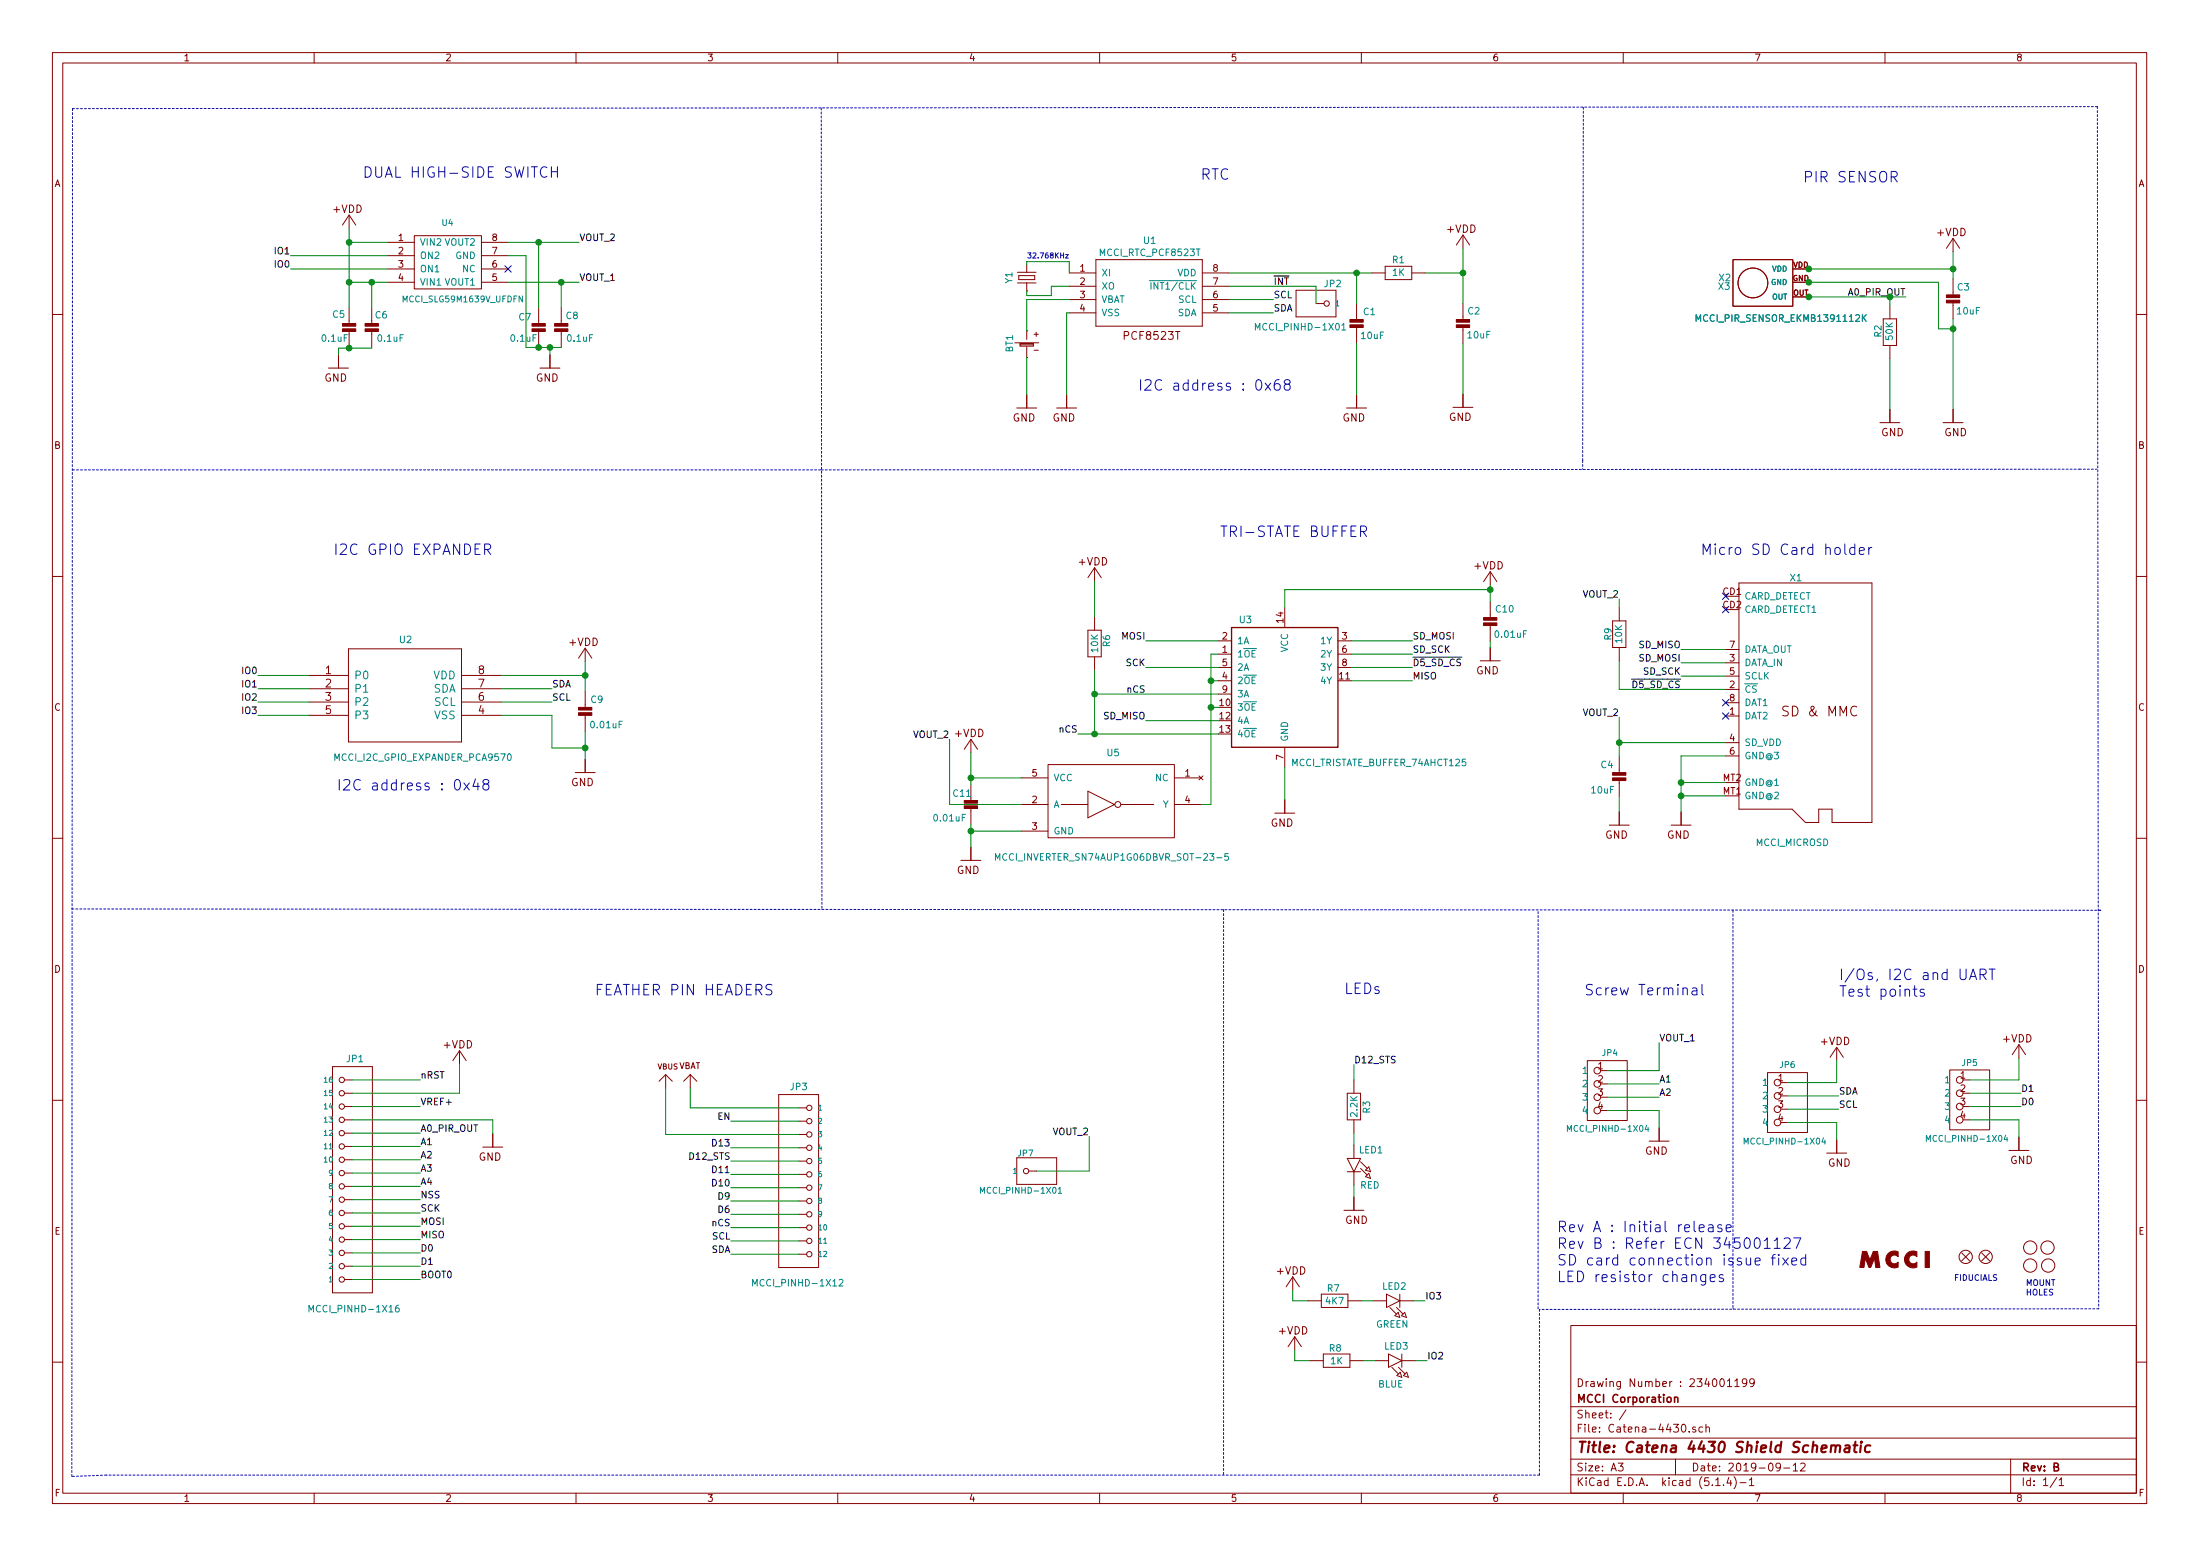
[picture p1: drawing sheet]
<svg xmlns="http://www.w3.org/2000/svg" width="420mm" height="297mm" viewBox="0 0 420 297" stroke-linecap="round" stroke-linejoin="round" font-family="sans-serif">
<g fill="none" stroke="#840000" stroke-width=".19">
<path d="M10 10h400v277h-400zM12 12h396v273.1h-396zM60 10v2M110 10v2M160 10v2M210 10v2M260 10v2M310 10v2M360 10v2M66.7 41.1v2.5M66.7 58.7v3.3M66.7 41.1l-1.3 1.9"/>
<path d="M66.7 41.1l1.2 1.9M71 58.7v3.3M74 53.9h5.1M74 51.3h5.1M74 46.3h5.1M74 48.8h5.1M79.1 45h12.8v10.2h-12.8zM91.9 53.9h5.1M91.9 51.3h5.1M91.9 46.3h5.1M91.9 48.8h5.1M102.9 58.7v3.3"/>
<path d="M107.2 58.7v3.3M194.3 54h3.6M194.3 52h3.6M194.6 52.6h3v.8h-3zM196.1 55.5h.1M196.1 50.5v1.5M196.1 54v1.5M204.2 52.1h5.1M204.2 54.6h5.1M204.2 57.2h5.1M204.2 59.7h5.1M209.3 49.6h20.3v12.7h-20.3z"/>
<path d="M229.6 52.1h5.1M229.6 54.6h5.1M229.6 57.2h5.1M229.6 59.7h5.1M247.5 55.4h7.6v5.1h-7.6zM251.3 57.9h1.6M259.1 57.9v3.4M262 52.1h2.5M264.5 50.8h5.1v2.6h-5.1zM269.6 52.1h2.6M279.4 44.9v2.5M279.4 57.9v3.4"/>
<path d="M279.4 44.9l-1.3 1.9M279.4 44.9l1.3 1.9M331 49.6h11.4v8.9h-11.4zM342.4 53.9h3M342.4 56.7h3M342.4 51.3h3M360.9 58.3v2.6M373 45.5v2.5M373 53.2v3.4M373 57.6v3.3M373 45.5l-1.3 1.9M373 45.5l1.3 1.9"/>
<path d="M10 60h2M62.7 70.3h3.8M64.6 67.7v2.6M66.7 63v3.3M71 63v3.3M102.9 63v3.3M103.1 70.3h3.8M105 67.7v2.6M107.2 63v3.3M193.8 65.4h4.6M194.2 77.9h3.8M194.8 65.6h2.6v.5h-2.6z"/>
<path d="M194.8 65.8h2.6M196.1 63.2h.1M196.1 68.2h.1M196.1 63.2v1.6M196.1 66.2v2M196.1 75.3v2.6M201.8 77.9h3.8M203.7 75.3v2.6M257.2 77.9h3.8M259.1 62.3v3.3M259.1 75.3v2.6M277.5 77.8h3.8"/>
<path d="M279.4 62.3v3.3M279.4 75.2v2.6M359.7 60.9h2.5v5h-2.5zM360.9 65.9v2.6M360.9 78.1v2.6M373 78.1v2.6M408 60h2M359 80.7h3.8M371.1 80.7h3.8M10 110h2M209 108.4v2.5M209 117.8v2.5"/>
<path d="M209 108.4l-1.2 1.9M209 108.4l1.3 1.9M245.4 116v3.8M284.6 109.1v2.6M284.6 114.8v3.3M284.6 119.2v3.3M284.6 109.1l-1.3 1.9M284.6 109.1l1.3 1.9M308 118.5h2.5v5.1h-2.5zM309.2 116v2.5M332.1 111.3h25.4v45.7h-7.6v-2.5h-2.6v2.5h-2.5l-2.5-2.5h-10.2zM408 110h2"/>
<path d="M58.9 128.9h7.6M58.9 131.5h7.6M58.9 134h7.6M58.9 136.6h7.6M66.5 123.9h21.6v17.7h-21.6zM88.1 128.9h7.7M88.1 131.5h7.7M88.1 134h7.7M88.1 136.6h7.7M111.8 123.7v2.6M111.8 132v3.3M111.8 136.3v3.3"/>
<path d="M111.8 123.7l-1.3 1.9M111.8 123.7l1.2 1.9M207.8 120.3h2.5v5.1h-2.5zM209 125.4v2.5M232.7 124.9h2.5M232.7 122.3h2.5M232.7 130h2.5M232.7 127.4h2.5M232.7 132.5h2.5M255.5 124.9h2.6M255.5 122.3h2.6M255.5 127.4h2.6"/>
<path d="M282.7 126.1h3.8M284.6 123.6v2.5M309.2 123.6v2.5M329.6 136.7h2.5M329.6 131.6h2.5M329.6 126.5h2.5M329.6 129.1h2.5M329.6 124h2.5M329.6 134.1h2.5M109.9 147.5h3.8M111.8 144.9v2.6M185.4 141.1v2.6"/>
<path d="M185.4 149.8v3.3M185.4 154.1v3.3M185.4 141.1l-1.3 1.9M185.4 141.1l1.3 1.9M195.1 153.6h5.1M195.1 148.5h5.1M195.1 158.7h5.1M200.2 146h24.1v13.9h-24.1zM202.7 153.6h5.1zM207.8 151v5.1zM207.8 151l5.1 2.6-5.1 2.5M214.1 153.6h6.2"/>
<path d="M224.3 153.6h5.1M224.3 148.5h5.1M229 148.1l.7 .8M229.7 148.1l-.7 .8M243.5 155.2h3.8M245.4 142.7v3.8M245.4 152.7v2.5M307.3 157.5h3.8M309.2 144.4v3.3M309.2 148.8v3.3M309.2 155v2.5M319.2 157.5h3.8"/>
<path d="M321.1 155v2.5M329.6 141.8h2.5M329.6 144.3h2.5M10 160h2M183.5 164.2h3.8M185.4 161.7v2.5M408 160h2M350.8 199.9v2.6M350.8 199.9l-1.3 1.9M350.8 199.9l1.2 1.9M385.6 199.4v2.6M385.6 199.4l-1.3 1.9"/>
<path d="M385.6 199.4l1.2 1.9M10 210h2M63.5 203.6h7.6v43.2h-7.6zM65.8 206.2h1.5M65.8 208.7h1.5M65.8 211.2h1.5M65.8 213.8h1.5M65.8 218.9h1.5M65.8 216.3h1.5M87.8 200.6v2.5M87.8 200.6l-1.3 1.9M87.8 200.6l1.2 1.9"/>
<path d="M92.2 219h3.8M94.1 216.4v2.6M127.1 205.1l-1.2 1.3M127.1 205.1v2.6M127.1 205.1l1.3 1.3M131.8 205.1l-1.2 1.3M131.8 205.1v2.6M131.8 205.1l1.3 1.3M148.7 209h7.6v33h-7.6zM152.5 211.5h1.6M152.5 214h1.6M152.5 216.6h1.6"/>
<path d="M152.5 219.1h1.6M257.3 208.7h2.5v5.1h-2.5zM258.6 206.2v2.5M258.6 213.8v2.5M258.6 218.6v2.5M303.1 202.5h7.7v11.4h-7.7zM305.7 204.4h1.3M305.7 206.9h1.3M305.7 209.5h1.3M305.7 212h1.3M315 217.8h3.8M316.9 215.3v2.5"/>
<path d="M337.6 204.8h7.6v11.4h-7.6zM340.1 206.7h1.3M340.1 209.2h1.3M340.1 211.7h1.3M340.1 214.3h1.3M350.8 217.6v2.5M372.4 204.3h7.6v11.4h-7.6zM374.9 206.2h1.3M374.9 208.7h1.3M374.9 211.2h1.3M374.9 213.8h1.3M383.7 219.6h3.8"/>
<path d="M385.6 217.1v2.5M408 210h2M65.8 221.4h1.5M65.8 239.2h1.5M65.8 236.6h1.5M65.8 234.1h1.5M65.8 231.6h1.5M65.8 229h1.5M65.8 226.5h1.5M65.8 223.9h1.5M152.5 234.4h1.6M152.5 236.9h1.6"/>
<path d="M152.5 239.4h1.6M152.5 221.7h1.6M152.5 224.2h1.6M152.5 226.7h1.6M152.5 229.3h1.6M152.5 231.8h1.6M194.2 221h7.6v5.1h-7.6zM196.5 223.6h1.5M256.7 231h3.8M257.3 221.1h2.5l-1.2 2.6zM257.3 223.7h2.5M258.6 223.7v2.5"/>
<path d="M258.6 228.5v2.5M259.8 221.8l1.3 1.2M259.8 223l1.3 1.3M260.8 223.4l.6-.7 .3 1zM260.8 224.6l.6-.6 .3 1zM348.9 220.1h3.8M374.6 239.2l1.6 1.5M376.2 239.2l-1.6 1.5M378.5 239.2l1.5 1.5M380 239.2l-1.5 1.5M65.8 244.3h1.5M65.8 241.7h1.5"/>
<path d="M246.9 243.7v2.6M246.9 243.7l-1.3 2M246.9 243.7l1.3 2M247.3 255.2v2.5M247.3 255.2l-1.3 1.9M247.3 255.2l1.2 1.9M249.8 248.3h2.5M250.2 259.8h2.5M252.3 247.1h5.1v2.5h-5.1zM252.7 258.5h5.1v2.5h-5.1zM257.4 248.3h2.6M257.8 259.8h2.5"/>
<path d="M262.3 248.3h2.5M262.6 259.8h2.6M264.8 247.1l2.5 1.2-2.5 1.3zM265.2 258.5l2.5 1.3-2.5 1.2zM265.4 249.6l1.3 1.3M266.4 251.2l.6-.7 .3 1zM266.7 249.6l1.3 1.3M267.3 248.3h2.6M267.3 247.1v2.5M267.6 251.2l.7-.7 .3 1zM267.7 259.8h2.6M267.7 258.5v2.5"/>
<path d="M300 253h108v32.1h-108zM10 260h2M265.8 261l1.3 1.3M266.8 262.6l.6-.6 .3 .9zM267.1 261l1.3 1.3M268 262.6l.7-.6 .3 .9zM300 278.5h108M300 274.5h108M300 268.5h108M309 279.3h1l-.5 .6 .4 .1v.7l-.2 .1-.7-.1M310.5 269.1l-1.2 2M320 278.5v3"/>
<path d="M322.6 273.3v.1M323.8 272.5a.37 .37 0 0 0-.6 .1l.1 .2 .5 .2 .1 .1-.2 .3-.5-.1M325.2 272.5l-.5-.1-.2 .3v.6l.2 .1 .5-.1M325.8 272.5h.1a.37 .37 0 0 1 .6 .1v.8M325.8 271.9v1.5M329.9 263.6l.4-.4v1.5M329.9 264.7h.8M331.3 263.6l.4-.4v1.5M331.3 264.7h.9M333.6 263.8l-.3 .3h-.3l-.3-.3 .2-.5 .4-.1 .2 .2a1.13 1.13 0 0 1-.2 1.2l-.4 .1M335 263.8l-.3 .3h-.3l-.2-.3 .1-.5 .4-.1 .2 .2a1.19 1.19 0 0 1-.2 1.2l-.4 .1M340 279.9l-.2 .3h-.5l-.1-.3 .1-.5 .5-.1 .2 .2a1.19 1.19 0 0 1-.2 1.2l-.5 .1"/>
<path d="M342.5 279.7l.4-.4v1.5M343.9 279.5l.5-.2 .3 .2 .1 .2-1 1.1h1M384 278.5v6.6M408 260h2M60 285.1v1.9M110 285.1v1.9M160 285.1v1.9M210 285.1v1.9M260 285.1v1.9M300 281.5h108M310 285.1v1.9M327.7 283.6h.8"/>
<path d="M329.2 283.5v.1M330.2 282l-.4 1.1h.9M330.5 282.6v1M331.2 281.9a1.71 1.71 0 0 1 0 2.3M332.3 283h1.2M334.1 282.5l.4-.4v1.5M334.1 283.6h.8M340.7 280.2h1.1M342.5 280.8h.8M360 285.1v1.9M392.8 282l-1.3 2M393.2 282.5l.5-.4v1.5"/>
<path d="M393.2 283.6h.9"/>
<circle cx="253.4" cy="57.9" r=".51"/>
<circle cx="334.8" cy="54" r="2.84"/>
<circle cx="213.5" cy="153.6" r=".56"/>
<circle cx="65.3" cy="211.2" r=".51"/>
<circle cx="65.3" cy="206.2" r=".51"/>
<circle cx="65.3" cy="208.7" r=".51"/>
<circle cx="65.3" cy="213.8" r=".51"/>
<circle cx="65.3" cy="216.3" r=".51"/>
<circle cx="65.3" cy="218.9" r=".51"/>
<circle cx="154.6" cy="211.5" r=".51"/>
<circle cx="154.6" cy="214" r=".51"/>
<circle cx="154.6" cy="216.6" r=".51"/>
<circle cx="154.6" cy="219.1" r=".51"/>
<circle cx="305.1" cy="212" r=".63"/>
<circle cx="305.1" cy="209.5" r=".63"/>
<circle cx="305.1" cy="204.4" r=".63"/>
<circle cx="305.1" cy="206.9" r=".63"/>
<circle cx="339.5" cy="206.7" r=".63"/>
<circle cx="339.5" cy="209.2" r=".63"/>
<circle cx="339.5" cy="211.7" r=".63"/>
<circle cx="339.5" cy="214.3" r=".63"/>
<circle cx="374.3" cy="206.2" r=".63"/>
<circle cx="374.3" cy="211.2" r=".63"/>
<circle cx="374.3" cy="208.7" r=".63"/>
<circle cx="374.3" cy="213.8" r=".63"/>
<circle cx="65.3" cy="221.4" r=".51"/>
<circle cx="65.3" cy="236.6" r=".51"/>
<circle cx="65.3" cy="231.6" r=".51"/>
<circle cx="65.3" cy="239.2" r=".51"/>
<circle cx="65.3" cy="223.9" r=".51"/>
<circle cx="65.3" cy="234.1" r=".51"/>
<circle cx="65.3" cy="229" r=".51"/>
<circle cx="65.3" cy="226.5" r=".51"/>
<circle cx="154.6" cy="234.4" r=".51"/>
<circle cx="154.6" cy="229.3" r=".51"/>
<circle cx="154.6" cy="224.2" r=".51"/>
<circle cx="154.6" cy="236.9" r=".51"/>
<circle cx="154.6" cy="239.4" r=".51"/>
<circle cx="154.6" cy="226.7" r=".51"/>
<circle cx="154.6" cy="221.7" r=".51"/>
<circle cx="154.6" cy="231.8" r=".51"/>
<circle cx="196" cy="223.6" r=".51"/>
<circle cx="375.4" cy="239.9" r="1.27"/>
<circle cx="379.2" cy="239.9" r="1.27"/>
<circle cx="387.7" cy="238.2" r="1.27"/>
<circle cx="391" cy="238.2" r="1.27"/>
<circle cx="65.3" cy="244.3" r=".51"/>
<circle cx="65.3" cy="241.7" r=".51"/>
<circle cx="387.7" cy="241.6" r="1.27"/>
<circle cx="391.2" cy="241.6" r="1.27"/>
</g>
<path d="M349.8 276.1l.3-.2 .4 .1v1.2M350.6 276.2a.47 .47 0 0 1 .4-.3 .47 .47 0 0 1 .5 .3l-.2 1M352.4 276h.8l-.1 1.2M353.2 276.4l-.6 .1a.4 .4 0 0 0-.4 .3 .4 .4 0 0 0 .3 .4l.7-.1M354 275.9h.7M354.4 275.2l-.3 1.7 .1 .2 .4 .1M355.4 275.9l-.2 1.3M355.5 275.2l-.1 .1 .1 .1v-.2v.2M357.2 276a.68 .68 0 0 0-1 .3v.7l.3 .2 .6-.1" fill="none" stroke="#840000" stroke-width=".41"/>
<path d="M319.8 266.8h.1a.37 .37 0 0 1 .5 .1v.8M319.8 266.7v1" fill="none" stroke="#840000" stroke-width=".3"/>
<g fill="none" stroke="#008484" stroke-width=".19">
<path d="M219.5 53.6h1.9M219.8 53.9v1.3M239.8 63v-1.3l.4 .9 .4-.9v1.3M256.3 62.1l.3-.4v1.3M256.3 63h.7M323.9 61.4v-1.3l.5 .9 .4-.9v1.3M355.9 60.6l.5 .8M356.4 60.1l-.7 .7M190.1 164.2v-1.2l.4 .9 .5-.9v1.2M234.6 163h-.6l-.1 .6 .2-.2 .5 .2v.5l-.2 .1-.5-.1M299.3 216v-1.2l.4 .9 .4-.9v1.2M314.5 214.8l-.3 .8h.7"/>
<path d="M314.8 215.2v.8M333.1 218.4v-1.1l.4 .8 .4-.8v1.1M348.2 217.2l-.2 .8h.7M348.5 217.6v.8M367.9 217.9v-1.2l.4 .9 .4-.9v1.2M383 216.7l-.2 .8h.7M383.3 217.1v.8M157.3 237.3h.6M187.2 227.8v-1.1l.4 .8 .4-.8v1.1M202.1 227l.3-.3v1.1M202.1 227.8h.7M59 250.5v-1.3l.4 .9 .5-.9v1.3"/>
<path d="M76.1 249.2h-.2a.79 .79 0 0 0-.1 1.3l.4-.2v-.5l-.4-.1-.3 .2M143.7 245.5v-1.3l.5 .9 .4-.9v1.3M160.2 244.4l.5-.2 .3 .4-.8 .9h.8"/>
</g>
<g fill="#840000" stroke="#840000" stroke-width=".19">
<path d="M367.7 238.9h.8v3.1h-.8z"/>
<path d="M364.2 239.3a1.66 1.66 0 0 1 1.8-.4l.1 .1v.9a.85 .85 0 0 0-1.2-.2 .85 .85 0 0 0-.2 1.2l.3 .3a.83 .83 0 0 0 1.1-.3v1a1.64 1.64 0 0 1-2-.5 1.64 1.64 0 0 1 .1-2.1z"/>
<path d="M360.6 239.3a1.68 1.68 0 0 1 1.9-.3v.9a.85 .85 0 0 0-1.3-.1 .85 .85 0 0 0 .1 1.3l.1 .1a.83 .83 0 0 0 1.1-.3v1a1.64 1.64 0 0 1-2-.5 1.64 1.64 0 0 1 .1-2.1z"/>
<path d="M355.7 238.9h.8l.6 1.6 .7-1.6h.8l.4 3.1h-.8l-.2-1.8-.7 1.7-.4 .1-.7-1.8-.2 1.7h-.8z"/>
<path d="M371.7 57.3h2.6v.5h-2.6z"/>
<path d="M371.7 56.3h2.6v.5h-2.6z"/>
<path d="M65.4 62.8h2.5v.5h-2.5z"/>
<path d="M65.4 61.8h2.5v.5h-2.5z"/>
<path d="M257.8 62h2.5v.5h-2.5z"/>
<path d="M257.8 61h2.5v.5h-2.5z"/>
<path d="M101.6 62.8h2.5v.5h-2.5z"/>
<path d="M101.6 61.8h2.5v.5h-2.5z"/>
<path d="M105.9 62.8h2.6v.5h-2.6z"/>
<path d="M105.9 61.8h2.6v.5h-2.6z"/>
<path d="M283.3 118.9h2.6v.5h-2.6z"/>
<path d="M283.3 117.9h2.6v.5h-2.6z"/>
<path d="M69.7 62.8h2.6v.5h-2.6z"/>
<path d="M69.7 61.8h2.6v.5h-2.6z"/>
<path d="M110.5 136.1h2.5v.5h-2.5z"/>
<path d="M110.5 135h2.5v.5h-2.5z"/>
<path d="M308 148.5h2.5v.5h-2.5z"/>
<path d="M308 147.5h2.5v.5h-2.5z"/>
<path d="M278.1 62h2.6v.5h-2.6z"/>
<path d="M278.1 61h2.6v.5h-2.6z"/>
<path d="M184.1 153.8h2.6v.5h-2.6z"/>
<path d="M184.1 152.8h2.6v.5h-2.6z"/>
</g>
<path d="M235.2 119.8h20.3v22.9h-20.3z" fill="none" stroke="#840000" stroke-width=".25"/>
<g fill="none" stroke="#0000c2" stroke-width=".19" stroke-dasharray=".4 .4">
<path d="M13.8 20.7h2.1M13.8 32.5v-11.8M16.1 20.7l384.5-.3M156.8 20.6l.2 152.8M302.4 20.5l-.1 67.4M400.6 20.4l.2 229.4M13.8 89.7h143M156.8 89.7l240.3-.1M302.3 87.9v1.7M397.1 89.6h3.3M13.7 173.5l387.5 .3M233.7 173.6v107.9"/>
<path d="M331 173.8v76M401.2 173.8h-.4M293.8 249.8v-76M294 250v31.6M331 249.8h.1M400.8 249.8l-106.8 .2M13.7 281.8l.1-249.3M20.3 281.6l-6.6 .2M294 281.6h-273.7"/>
</g>
<g fill="none" stroke="#008400" stroke-width=".19">
<path d="M55.5 51.3h18.5M55.5 48.8h18.5M66.7 53.9h7.3M66.7 46.3h7.3M66.7 43.6v15.1M71 53.9v4.8M97 48.8h3.5v17.5h6.7M97 53.9h13.6M97 46.3h13.6M102.9 46.3v12.4M107.2 53.9v4.8M196.1 50.5v-.6h8.1v2.2"/>
<path d="M204.2 57.2h-8.1v6M204.2 59.7h-.5v15.6M204.2 54.6h-3.4v1.8h-4.7v-.9M234.7 57.2h8.5M234.7 52.1h27.3M234.7 59.7h8.5M234.7 54.6h16.6v3.3M259.1 52.1v5.8M272.2 52.1h7.2M279.4 47.4v10.5M345.4 51.3h27.6M345.4 56.7h18.6"/>
<path d="M345.4 53.9h24.8v8.9h2.8M360.9 56.7v1.6M373 48v5.2M66.7 66.3v.2M71 66.3v.2h-6.4v1.2M105 66.3v1.4M196.1 68.2v7.1M259.1 65.6v9.7M279.4 65.6v9.6M360.9 68.5v9.6M373 60.9v17.2M209 110.9v6.9"/>
<path d="M284.6 112.6h-39.2v3.4M284.6 111.7v3.1M309.2 114.3v1.7M49.3 131.5h9.6M49.3 128.9h9.6M49.3 134h9.6M49.3 136.6h9.6M95.8 131.5h9.6M95.8 128.9h16M95.8 134h9.6M95.8 136.6h9.6v6.2h6.4M111.8 126.3v5.7"/>
<path d="M111.8 139.6v5.3M209 127.9v12.2M209 132.5h23.7M218.8 127.4h13.9M218.8 137.6h13.9M218.8 122.3h13.9M231.3 130h1.4M231.3 135h1.4M232.7 124.9h-1.4v28.7h-1.9M258.1 124.9h11.6M258.1 127.4h11.6M258.1 122.3h11.6"/>
<path d="M258.1 130h11.6M284.6 122.5v1.1M309.2 126.1v5.5h20.4M309.2 136.9v7.5M321.1 126.5h8.5M321.1 124h8.5M321.1 129.1h8.5M181.4 141.1v12.5h13.7M185.4 158.7h9.7M185.4 143.7v6.1M185.4 157.4v4.3M185.4 148.5h9.7"/>
<path d="M205.9 140.1h26.8M245.4 146.5v6.2M309.2 152.1v2.9M309.2 141.8h20.4M321.1 149.4h8.5M321.1 151.9h8.5M329.6 144.3h-8.5v10.7M316.9 199v5.4h-9.9M67.3 213.8h26.8v2.6M67.3 211.2h13M67.3 206.2h13M67.3 218.9h13"/>
<path d="M67.3 216.3h13M87.8 203.1v5.6h-20.5M127.1 207.7v8.9h25.4M131.8 207.7v3.8h20.7M139.6 214h12.9M139.6 219.1h12.9M208 217v6.6h-10M258.6 203.2v3M258.6 216.3v2.3M307 212h9.9v3.3M307 206.9h9.9M307 209.5h9.9"/>
<path d="M341.4 214.3h9.4v3.3M341.4 211.7h9.8M341.4 209.2h9.8M350.8 202.5v4.2h-9.4M376.2 208.7h9.8M376.2 213.8h9.4v3.3M376.2 211.2h9.8M385.6 202v4.2h-9.4M67.3 226.5h13M67.3 239.2h13M67.3 236.6h13M67.3 234.1h13"/>
<path d="M67.3 231.6h13M67.3 229h13M67.3 223.9h13M67.3 221.4h13M139.6 221.7h12.9M139.6 224.2h12.9M139.6 226.7h12.9M139.6 229.3h12.9M139.6 231.8h12.9M139.6 234.4h12.9M139.6 236.9h12.9M139.6 239.4h12.9"/>
<path d="M258.6 226.2v2.3M67.3 244.3h13M67.3 241.7h13M246.9 246.3v2h2.9M247.3 257.7v2.1h2.9M260 248.3h2.3M260.3 259.8h2.3M269.9 248.3h2.3M270.3 259.8h2.2"/>
</g>
<g fill="none" stroke="#0000c2" stroke-width=".19">
<path d="M105.3 31.8v2M105.3 32.8h1.2M106.5 31.8v2M203.5 48.6h.5l-.5 .7h.5M241.6 73.1l1.1 1.4M242.7 73.1l-1.1 1.4M244.3 72.5a.8 .8 0 0 0-.9 .8v.8l.1 .3 .6 .1 .4-.4v-.5l-.4-.4h-.4l-.3 .4M245.6 73.3l-.3-.3 .1-.3 .2-.2 .6 .1 .2 .3-.1 .2-.3 .2-.5 .1-.2 .3v.4l.3 .4h.4l.3-.2a.67 .67 0 0 0-.1-.9l-.2-.1M92.6 104.9h.7a.54 .54 0 0 0 .4-.5 .54 .54 0 0 0-.4-.6h-.7v2.1M93 104.9l.7 1M259.8 101.5h.8a.54 .54 0 0 0 .4-.6 .54 .54 0 0 0-.4-.5h-.8v2M260.3 101.5l.7 .9"/>
<path d="M325.3 105.9v-2.1l.7 1.5 .6-1.5v2.1M327.6 103.8l-.1 .1h.2l-.1-.1v.2M327.6 104.5v1.4M357.5 104.5l-.4 .1-.2 .3M88.6 149.5l1 1.3M89.6 149.5l-1 1.3M90.8 148.7l-.5 1.4h1.3M91.3 149.5v1.3M92.6 149.7l-.4-.4 .1-.3 .3-.2 .6 .1 .2 .3-.1 .3-.3 .2h-.6l-.2 .3v.4l.4 .4h.4l.3-.2a.67 .67 0 0 0-.1-.9h-.2M147.4 188l-.3-.1-.6 .1a.46 .46 0 0 0-.2 .5 .46 .46 0 0 0 .4 .4 .73 .73 0 0 1 .7 .4l-.1 .4-.3 .2-.7-.1M323.2 188.7l.2-.1 .6 .1 .1 1.2M324.1 189.1l-.7 .1a.39 .39 0 0 0-.3 .3 .39 .39 0 0 0 .3 .4l.7-.1"/>
<path d="M325 187.9v1.7l.3 .3M365.4 188.8h.7M365.7 188.2v1.7v.2l.4 .1M367.5 188.9l-.2-.1-.5 .1-.1 .2 .1 .3a.63 .63 0 0 1 .8 .5l-.3 .3-.6-.1M376.1 187l.7-2 .7 2M376.4 186.4h.9M378.2 186h.7a.53 .53 0 0 0 .4-.5 .53 .53 0 0 0-.4-.5h-.7v2M378.6 186l.7 1M379.9 185h1.1M380.5 185v2M324.5 234.5l1-.2-.1-.4-.6-.1-.3 .3 .1 .9 .2 .1 .6-.1M326.3 233.9l.2-.1 .6 .1 .1 1.2"/>
<path d="M327.2 234.3l-.7 .1a.39 .39 0 0 0-.3 .4 .39 .39 0 0 0 .3 .3l.7-.1M328.8 233.9l-.2-.1-.5 .1-.1 .2 .1 .3a.63 .63 0 0 1 .8 .4l-.3 .3-.6-.1M329.7 234.5l.9-.2-.1-.4-.6-.1-.2 .3 .1 .9 .1 .1 .6-.1M336.9 236.9l.6-.6v2M336.9 238.3h1.2M338.8 236.9l.6-.6v2M338.8 238.3h1.2M339 239.5l-.3 .1-.1 .2v1.7M339.7 239.5l-.1 .1h.2l-.1-.1v.2M340.7 236.5l.3-.2h.5l.3 .2 .1 .4-.1 .3-1.1 1.1h1.2M342.6 236.3h1.3l-.8 2M344.9 239.5v2"/>
<path d="M325.8 243.3v1.6a.56 .56 0 0 1-.9 .3M325.8 243.4l-.6-.1-.4 .4v.6l.2 .3 .2 .1 .6-.1M326.6 244l1-.2-.1-.4-.6-.1-.3 .3 .1 1 .2 .1 .6-.1M329.1 243.4a.48 .48 0 0 0-.8 .2l.1 .3a.63 .63 0 0 1 .8 .5l-.3 .3-.6-.1M338.3 240.1h.7M339.7 240.1v1.4M340.5 240.1l1 1.4M341.5 240.1l-1 1.4M342.2 240.8l.9-.2v-.4l-.6-.1-.3 .3 .1 1 .2 .1 .6-.1M344.9 240.2l-.6-.1-.4 .4v.6l.2 .3 .2 .1 .6-.1"/>
</g>
<g fill="#008400" stroke="#008400" stroke-width=".25">
<circle cx="259.1" cy="52.1" r=".51"/>
<circle cx="185.4" cy="148.5" r=".51"/>
<circle cx="185.4" cy="158.7" r=".51"/>
<circle cx="71" cy="53.9" r=".51"/>
<circle cx="373" cy="51.3" r=".51"/>
<circle cx="66.7" cy="53.9" r=".51"/>
<circle cx="209" cy="140.1" r=".51"/>
<circle cx="66.7" cy="66.5" r=".51"/>
<circle cx="111.8" cy="128.9" r=".51"/>
<circle cx="373" cy="62.8" r=".51"/>
<circle cx="209" cy="132.5" r=".51"/>
<circle cx="345.4" cy="53.9" r=".51"/>
<circle cx="345.4" cy="56.7" r=".51"/>
<circle cx="345.4" cy="51.3" r=".51"/>
<circle cx="321.1" cy="149.4" r=".51"/>
<circle cx="107.2" cy="53.9" r=".51"/>
<circle cx="321.1" cy="151.9" r=".51"/>
<circle cx="102.9" cy="46.3" r=".51"/>
<circle cx="309.2" cy="141.8" r=".51"/>
<circle cx="284.6" cy="112.6" r=".51"/>
<circle cx="111.8" cy="142.8" r=".51"/>
<circle cx="231.3" cy="135" r=".51"/>
<circle cx="105" cy="66.3" r=".51"/>
<circle cx="102.9" cy="66.3" r=".51"/>
<circle cx="66.7" cy="46.3" r=".51"/>
<circle cx="279.4" cy="52.1" r=".51"/>
<circle cx="231.3" cy="130" r=".51"/>
</g>
<path d="M96.4 50.7l1.2 1.3M97.6 50.7l-1.2 1.3M329 113.2l1.2 1.2M329 115.8l1.2 1.2M330.2 113.2l-1.2 1.2M330.2 115.8l-1.2 1.2M329 136.1l1.2 1.2M329 133.5l1.2 1.3M330.2 136.1l-1.2 1.2M330.2 133.5l-1.2 1.3" fill="none" stroke="#000084" stroke-width=".19"/>
<g font-size="2.8" fill="#0000c2">
<text x="69.2" y="33.9">DUAL HIGH-SIDE SWITCH</text>
<text x="229.2" y="34.3">RTC</text>
<text x="344.3" y="34.8">PIR SENSOR</text>
<text x="217.3" y="74.6">I2C address : 0x68</text>
<text x="63.6" y="106">I2C GPIO EXPANDER</text>
<text x="232.9" y="102.5">TRI-STATE BUFFER</text>
<text x="329.2" y="106">Micro SD Card holder</text>
<text x="64.3" y="150.9">I2C address : 0x48</text>
<text x="113.5" y="190">FEATHER PIN HEADERS</text>
<text x="256.7" y="189.8">LEDs</text>
<text x="302.5" y="190">Screw Terminal</text>
<text x="351.2" y="187.1">I/Os, I2C and UART</text>
<text x="351.2" y="190.3">Test points</text>
<text x="297.3" y="235.2">Rev A : Initial release</text>
<text x="297.3" y="238.4">Rev B : Refer ECN 345001127</text>
<text x="297.3" y="241.6">SD card connection issue fixed</text>
<text x="297.3" y="244.8">LED resistor changes</text>
</g>
<text font-size="2.8" fill="#840000" x="301" y="277.3">Title: Catena 4430 Shield Schematic</text>
<text font-size="2.6" fill="#840000" x="341" y="136.7">SD &amp; MMC</text>
<g font-size="2.1" fill="#840000">
<text x="214.9" y="64.9">PCF8523T</text>
<text x="62.2" y="128.7">1</text>
<text x="62.2" y="131.2">2</text>
<text x="91.4" y="131.2">7</text>
<text x="91.4" y="128.7">8</text>
<text x="62.2" y="133.8">3</text>
<text x="62.2" y="136.3">5</text>
<text x="91.4" y="136.3">4</text>
<text x="91.4" y="133.8">6</text>
<text x="301" y="267.8">MCCI Corporation</text>
<text x="301" y="264.8">Drawing Number : 234001199</text>
<text x="301" y="273.5">File: Catena-4430.sch</text>
<text x="301" y="270.8">Sheet: /</text>
<text x="301" y="280.9">Size: A3</text>
<text x="323" y="280.9">Date: 2019-09-12</text>
<text x="386" y="280.9">Rev: B</text>
<text x="301" y="283.7">KiCad E.D.A. kicad (5.1.4)-1</text>
<text x="386" y="283.7">Id: 1/1</text>
</g>
<g font-size="2.1" fill="#008484">
<text x="67.6" y="129.7">P0</text>
<text x="82.7" y="129.7">VDD</text>
<text x="67.6" y="132.2">P1</text>
<text x="67.6" y="134.8">P2</text>
<text x="67.6" y="137.3">P3</text>
<text x="82.7" y="132.2">SDA</text>
<text x="83" y="137.3">VSS</text>
<text x="83" y="134.8">SCL</text>
</g>
<g font-size="2" fill="#840000">
<text x="63.7" y="40.6">+VDD</text>
<text x="276.4" y="44.4">+VDD</text>
<text x="370" y="45.1">+VDD</text>
<text x="62" y="72.9">GND</text>
<text x="102.3" y="72.9">GND</text>
<text x="193.4" y="80.5">GND</text>
<text x="201" y="80.5">GND</text>
<text x="256.4" y="80.5">GND</text>
<text x="276.7" y="80.4">GND</text>
<text x="359.3" y="83.3">GND</text>
<text x="371.3" y="83.3">GND</text>
<text x="206" y="107.9">+VDD</text>
<text x="281.6" y="108.7">+VDD</text>
<text x="108.8" y="123.3">+VDD</text>
<text x="281.9" y="128.7">GND</text>
<text x="109.1" y="150.1">GND</text>
<text x="242.7" y="157.8">GND</text>
<text x="306.6" y="160.1">GND</text>
<text x="318.4" y="160.1">GND</text>
<text x="182.7" y="166.8">GND</text>
<text x="84.8" y="200.1">+VDD</text>
<text x="347.8" y="199.5">+VDD</text>
<text x="382.6" y="199">+VDD</text>
<text x="91.4" y="221.6">GND</text>
<text x="314.2" y="220.4">GND</text>
<text x="349.1" y="222.7">GND</text>
<text x="383.9" y="222.2">GND</text>
<text x="256.9" y="233.6">GND</text>
<text x="243.9" y="243.3">+VDD</text>
<text x="244.3" y="254.7">+VDD</text>
</g>
<g font-size="1.8" fill="#840000">
<text x="35" y="11.7">1</text>
<text x="85" y="11.7">2</text>
<text x="135" y="11.7">3</text>
<text x="185" y="11.7">4</text>
<text x="235" y="11.7">5</text>
<text x="285" y="11.7">6</text>
<text x="335" y="11.7">7</text>
<text x="385" y="11.7">8</text>
<text x="10.4" y="35.7">A</text>
<text x="408.4" y="35.7">A</text>
<text x="76.1" y="46">1</text>
<text x="94" y="46">8</text>
<text x="76.1" y="48.6">2</text>
<text x="76.1" y="51.1">3</text>
<text x="76.1" y="53.6">4</text>
<text x="94" y="53.6">5</text>
<text x="94" y="51.1">6</text>
<text x="94" y="48.6">7</text>
<text x="206.3" y="51.9">1</text>
<text x="231.7" y="51.9">8</text>
<text x="206.3" y="54.4">2</text>
<text x="206.3" y="56.9">3</text>
<text x="206.3" y="59.5">4</text>
<text x="231.7" y="59.5">5</text>
<text x="231.7" y="56.9">6</text>
<text x="231.7" y="54.4">7</text>
<text x="10.4" y="85.7">B</text>
<text x="408.4" y="85.7">B</text>
<text x="329.1" y="113.6">CD1</text>
<text x="245.1" y="118.9" transform="rotate(-90 245.1 118.9)">14</text>
<text x="329.1" y="116.1">CD2</text>
<text x="233.5" y="124.6">1</text>
<text x="233.5" y="122.1">2</text>
<text x="256.3" y="122.1">3</text>
<text x="256.3" y="124.6">6</text>
<text x="330.4" y="123.7">7</text>
<text x="233.5" y="129.7">4</text>
<text x="233.5" y="127.2">5</text>
<text x="255.8" y="129.7">11</text>
<text x="256.3" y="127.2">8</text>
<text x="330.4" y="131.4">2</text>
<text x="330.4" y="126.3">3</text>
<text x="330.4" y="128.8">5</text>
<text x="10.4" y="135.7">C</text>
<text x="233" y="134.8">10</text>
<text x="233" y="137.3">12</text>
<text x="233.5" y="132.2">9</text>
<text x="330.4" y="136.4">1</text>
<text x="330.4" y="133.9">8</text>
<text x="408.4" y="135.7">C</text>
<text x="233" y="139.9">13</text>
<text x="330.4" y="141.5">4</text>
<text x="197.1" y="148.2">5</text>
<text x="226.3" y="148.2">1</text>
<text x="245.1" y="145" transform="rotate(-90 245.1 145)">7</text>
<text x="329.1" y="149.1">MT2</text>
<text x="330.4" y="144.1">6</text>
<text x="197.1" y="153.3">2</text>
<text x="226.3" y="153.3">4</text>
<text x="329.1" y="151.7">MT1</text>
<text x="197.1" y="158.4">3</text>
<text x="10.4" y="185.7">D</text>
<text x="408.4" y="185.7">D</text>
<text x="305.2" y="204.1">1</text>
<text x="305.2" y="206.7">2</text>
<text x="305.2" y="209.2">3</text>
<text x="339.6" y="206.4">1</text>
<text x="339.6" y="209">2</text>
<text x="374.4" y="205.9">1</text>
<text x="374.4" y="208.4">2</text>
<text x="305.2" y="211.7">4</text>
<text x="339.6" y="211.5">3</text>
<text x="339.6" y="214">4</text>
<text x="374.4" y="211">3</text>
<text x="374.4" y="213.5">4</text>
<text x="10.4" y="235.7">E</text>
<text x="408.4" y="235.7">E</text>
<text x="10.5" y="285.7">F</text>
<text x="35" y="286.7">1</text>
<text x="85" y="286.7">2</text>
<text x="135" y="286.7">3</text>
<text x="185" y="286.7">4</text>
<text x="235" y="286.7">5</text>
<text x="285" y="286.7">6</text>
<text x="335" y="286.7">7</text>
<text x="385" y="286.7">8</text>
<text x="408.5" y="285.7">F</text>
</g>
<g font-size="1.8" fill="#008484">
<text x="80.1" y="46.9">VIN2 VOUT2</text>
<text x="218.5" y="46.6">U1</text>
<text x="80.1" y="49.4">ON2</text>
<text x="80.1" y="52">ON1</text>
<text x="87" y="49.4">GND</text>
<text x="88.4" y="52">NC</text>
<text x="210.3" y="48.9">MCCI_RTC_PCF8523T</text>
<text x="210.3" y="52.7">XI</text>
<text x="224.9" y="52.7">VDD</text>
<text x="266" y="50.3">R1</text>
<text x="266" y="52.7">1K</text>
<text x="328.3" y="53.7">X2</text>
<text x="80.1" y="54.5">VIN1 VOUT1</text>
<text x="193.3" y="54.1" transform="rotate(-90 193.3 54.1)">Y1</text>
<text x="210.3" y="55.3">XO</text>
<text x="210.3" y="57.8">VBAT</text>
<text x="220.6" y="55.3">INT1/CLK</text>
<text x="225.1" y="57.8">SCL</text>
<text x="253" y="54.8">JP2</text>
<text x="328.2" y="55.3">X3</text>
<text x="373.9" y="55.5">C3</text>
<text x="61.6" y="65.2">0.1uF</text>
<text x="63.6" y="60.7">C5</text>
<text x="71.7" y="60.8">C6</text>
<text x="72.3" y="65.2">0.1uF</text>
<text x="97.7" y="65.2">0.1uF</text>
<text x="99.1" y="61.2">C7</text>
<text x="108.2" y="60.9">C8</text>
<text x="108.5" y="65.2">0.1uF</text>
<text x="210.3" y="60.4">VSS</text>
<text x="224.9" y="60.4">SDA</text>
<text x="240.5" y="63.1">MCCI_PINHD-1X01</text>
<text x="260" y="64.7">10uF</text>
<text x="260.4" y="60.2">C1</text>
<text x="280.4" y="60">C2</text>
<text x="280.4" y="64.6">10uF</text>
<text x="324.5" y="61.4">MCCI_PIR_SENSOR_EKMB1391112K</text>
<text x="359.3" y="64.3" transform="rotate(-90 359.3 64.3)">R2</text>
<text x="361.5" y="64.9" transform="rotate(-90 361.5 64.9)">50K</text>
<text x="373.9" y="60">10uF</text>
<text x="193.5" y="67.2" transform="rotate(-90 193.5 67.2)">BT1</text>
<text x="341.9" y="111">X1</text>
<text x="236.8" y="119">U3</text>
<text x="285.8" y="116.9">C10</text>
<text x="333.1" y="114.5">CARD_DETECT</text>
<text x="333.1" y="117">CARD_DETECT1</text>
<text x="76.4" y="122.8">U2</text>
<text x="209.7" y="124.5" transform="rotate(-90 209.7 124.5)">10K</text>
<text x="212" y="123.5" transform="rotate(-90 212 123.5)">R6</text>
<text x="236.2" y="125.5">1OE</text>
<text x="236.2" y="123">1A</text>
<text x="246" y="124.5" transform="rotate(-90 246 124.5)">VCC</text>
<text x="252.3" y="123">1Y</text>
<text x="252.3" y="125.5">2Y</text>
<text x="285.7" y="121.8">0.01uF</text>
<text x="307.8" y="122.2" transform="rotate(-90 307.8 122.2)">R9</text>
<text x="309.8" y="122.7" transform="rotate(-90 309.8 122.7)">10K</text>
<text x="333.1" y="124.6">DATA_OUT</text>
<text x="236.2" y="130.6">2OE</text>
<text x="236.2" y="128.1">2A</text>
<text x="252.3" y="130.6">4Y</text>
<text x="252.3" y="128.1">3Y</text>
<text x="333.1" y="127.2">DATA_IN</text>
<text x="333.1" y="129.7">SCLK</text>
<text x="112.9" y="134.2">C9</text>
<text x="236.2" y="135.7">3OE</text>
<text x="236.2" y="133.1">3A</text>
<text x="333.1" y="137.3">DAT2</text>
<text x="333.1" y="132.2">CS</text>
<text x="333.1" y="134.8">DAT1</text>
<text x="113" y="139">0.01uF</text>
<text x="236.2" y="138.2">4A</text>
<text x="236.2" y="140.8">4OE</text>
<text x="246" y="141.6" transform="rotate(-90 246 141.6)">GND</text>
<text x="333.1" y="142.4">SD_VDD</text>
<text x="64.2" y="145.2">MCCI_I2C_GPIO_EXPANDER_PCA9570</text>
<text x="201.2" y="149.1">VCC</text>
<text x="211.5" y="144.4">U5</text>
<text x="220.7" y="149.1">NC</text>
<text x="246.8" y="146.3">MCCI_TRISTATE_BUFFER_74AHCT125</text>
<text x="305.8" y="146.6">C4</text>
<text x="333.1" y="144.9">GND@3</text>
<text x="182.1" y="152.1">C11</text>
<text x="201.2" y="154.2">A</text>
<text x="222.1" y="154.2">Y</text>
<text x="304" y="151.5">10uF</text>
<text x="333.1" y="152.6">GND@2</text>
<text x="333.1" y="150">GND@1</text>
<text x="178.5" y="156.8">0.01uF</text>
<text x="201.2" y="159.3">GND</text>
<text x="335.4" y="161.5">MCCI_MICROSD</text>
<text x="191.5" y="164.3">MCCI_INVERTER_SN74AUP1G06DBVR_SOT-23-5</text>
<text x="66.2" y="202.8">JP1</text>
<text x="151" y="208.1">JP3</text>
<text x="302.4" y="205">1</text>
<text x="302.4" y="207.6">2</text>
<text x="336.8" y="207.3">1</text>
<text x="336.8" y="209.8">2</text>
<text x="371.6" y="206.8">1</text>
<text x="371.6" y="209.3">2</text>
<text x="259.3" y="213.1" transform="rotate(-90 259.3 213.1)">2.2K</text>
<text x="261.7" y="212.5" transform="rotate(-90 261.7 212.5)">R3</text>
<text x="302.4" y="210.1">3</text>
<text x="302.4" y="212.6">4</text>
<text x="336.8" y="212.4">3</text>
<text x="336.8" y="214.9">4</text>
<text x="371.6" y="211.9">3</text>
<text x="371.6" y="214.4">4</text>
<text x="259.6" y="220.2">LED1</text>
<text x="259.8" y="226.9">RED</text>
<text x="144.5" y="245.6">MCCI_PINHD-1X12</text>
<text x="59.8" y="250.5">MCCI_PINHD-1X16</text>
<text x="253.3" y="249">4K7</text>
<text x="253.5" y="246.6">R7</text>
<text x="264" y="246.2">LED2</text>
<text x="262.8" y="253.5">GREEN</text>
<text x="264.4" y="257.6">LED3</text>
<text x="253.9" y="258">R8</text>
<text x="254.2" y="260.4">1K</text>
<text x="263.2" y="264.9">BLUE</text>
</g>
<g font-size="1.8">
<text x="110.6" y="46">VOUT_2</text>
<text x="52.7" y="48.6">IO1</text>
<text x="52.7" y="51.1">IO0</text>
<text x="110.6" y="53.6">VOUT_1</text>
<text x="243.2" y="56.9">SCL</text>
<text x="243.2" y="59.5">SDA</text>
<text x="243.2" y="54.4">INT</text>
<text x="302.4" y="114.1">VOUT_2</text>
<text x="214.3" y="122.1">MOSI</text>
<text x="269.7" y="124.6">SD_SCK</text>
<text x="269.7" y="122.1">SD_MOSI</text>
<text x="313.1" y="123.7">SD_MISO</text>
<text x="46.4" y="128.7">IO0</text>
<text x="46.4" y="131.2">IO1</text>
<text x="105.4" y="131.2">SDA</text>
<text x="215.1" y="127.2">SCK</text>
<text x="269.7" y="129.7">MISO</text>
<text x="269.7" y="127.2">D5_SD_CS</text>
<text x="311.9" y="131.4">D5_SD_CS</text>
<text x="313.1" y="126.3">SD_MOSI</text>
<text x="313.9" y="128.8">SD_SCK</text>
<text x="46.4" y="136.3">IO3</text>
<text x="46.4" y="133.8">IO2</text>
<text x="105.4" y="133.8">SCL</text>
<text x="210.9" y="137.3">SD_MISO</text>
<text x="215.3" y="132.2">nCS</text>
<text x="302.4" y="136.7">VOUT_2</text>
<text x="174.5" y="140.9">VOUT_2 +VDD</text>
<text x="202.3" y="139.9">nCS</text>
<text x="258.6" y="203">D12_STS</text>
<text x="316.9" y="198.8">VOUT_1</text>
<text x="80.3" y="205.9">nRST</text>
<text x="316.9" y="209.2">A2</text>
<text x="316.9" y="206.7">A1</text>
<text x="351.2" y="209">SDA</text>
<text x="386" y="208.4">D1</text>
<text x="80.3" y="211">VREF+</text>
<text x="137.1" y="213.8">EN</text>
<text x="351.2" y="211.5">SCL</text>
<text x="386" y="211">D0</text>
<text x="80.3" y="216.1">A0_PIR_OUT</text>
<text x="80.3" y="218.6">A1</text>
<text x="80.3" y="221.1">A2</text>
<text x="131.9" y="221.4">D12_STS</text>
<text x="136.3" y="218.9">D13</text>
<text x="201.1" y="216.7">VOUT_2</text>
<text x="80.3" y="223.7">A3</text>
<text x="80.3" y="226.2">A4</text>
<text x="136.3" y="226.5">D10</text>
<text x="136.3" y="223.9">D11</text>
<text x="80.3" y="228.8">NSS</text>
<text x="80.3" y="231.3">SCK</text>
<text x="80.3" y="233.8">MOSI</text>
<text x="137.3" y="229">D9</text>
<text x="137.3" y="231.6">D6</text>
<text x="80.3" y="236.4">MISO</text>
<text x="80.3" y="238.9">D0</text>
<text x="135.8" y="239.2">SDA</text>
<text x="136" y="234.1">nCS</text>
<text x="136" y="236.6">SCL</text>
<text x="80.3" y="241.5">D1</text>
<text x="80.3" y="244">BOOT0</text>
<text x="272.2" y="248.1">IO3</text>
<text x="272.5" y="259.5">IO2</text>
</g>
<text font-size="1.8" fill="#008400" x="353.1" y="56.4">A0_PIR_OUT</text>
<g font-size="1.6" fill="#008484">
<text x="84.5" y="43.1">U4</text>
<text x="77.3" y="57.7">MCCI_SLG59M1639V_UFDFN</text>
<text x="306.1" y="201.6">JP4</text>
<text x="340" y="203.8">JP6</text>
<text x="374.8" y="203.5">JP5</text>
<text x="194.5" y="220.7">JP7</text>
<text x="300" y="216">MCCI_PINHD-1X04</text>
<text x="333.8" y="218.5">MCCI_PINHD-1X04</text>
<text x="368.6" y="217.9">MCCI_PINHD-1X04</text>
<text x="187.9" y="227.8">MCCI_PINHD-1X01</text>
</g>
<g font-size="1.6" fill="#0000c2">
<text x="373.1" y="244.5">FIDUCIALS</text>
<text x="386.8" y="245.5">MOUNT</text>
<text x="386.8" y="247.3">HOLES</text>
</g>
<g font-size="1.5" fill="#840000">
<text x="197.5" y="64.3">+</text>
<text x="197.7" y="67.3">-</text>
</g>
<text font-size="1.4" fill="#0000c2" x="196.1" y="49.3">32.768KHz</text>
<g font-size="1.4" fill="#008484">
<text x="338.4" y="51.9">VDD</text>
<text x="254.9" y="58.5">1</text>
<text x="338.3" y="54.4">GND</text>
<text x="338.4" y="57.2">OUT</text>
<text x="62.2" y="209.2">15</text>
<text x="62.2" y="206.7">16</text>
<text x="62.2" y="214.3">13</text>
<text x="62.2" y="211.7">14</text>
<text x="156.1" y="212">1</text>
<text x="156.1" y="214.5">2</text>
<text x="62.2" y="221.9">10</text>
<text x="62.2" y="219.4">11</text>
<text x="62.2" y="216.8">12</text>
<text x="156.1" y="217.1">3</text>
<text x="156.1" y="219.6">4</text>
<text x="63" y="227">8</text>
<text x="63" y="224.4">9</text>
<text x="156.1" y="222.2">5</text>
<text x="156.1" y="224.7">6</text>
<text x="156.1" y="227.2">7</text>
<text x="193.6" y="224.1">1</text>
<text x="63" y="232.1">6</text>
<text x="63" y="229.5">7</text>
<text x="156.1" y="229.8">8</text>
<text x="156.1" y="232.3">9</text>
<text x="63" y="239.7">3</text>
<text x="63" y="237.1">4</text>
<text x="63" y="234.6">5</text>
<text x="156.1" y="234.9">10</text>
<text x="156.1" y="237.4">11</text>
<text x="156.1" y="239.9">12</text>
<text x="63" y="244.8">1</text>
<text x="63" y="242.2">2</text>
</g>
<g font-size="1.4" fill="#840000">
<text x="342.4" y="53.6">GND</text>
<text x="342.4" y="51.1">VDD</text>
<text x="342.4" y="56.4">OUT</text>
<text x="125.6" y="204.2">VBUSVBAT</text>
</g>
</svg>
